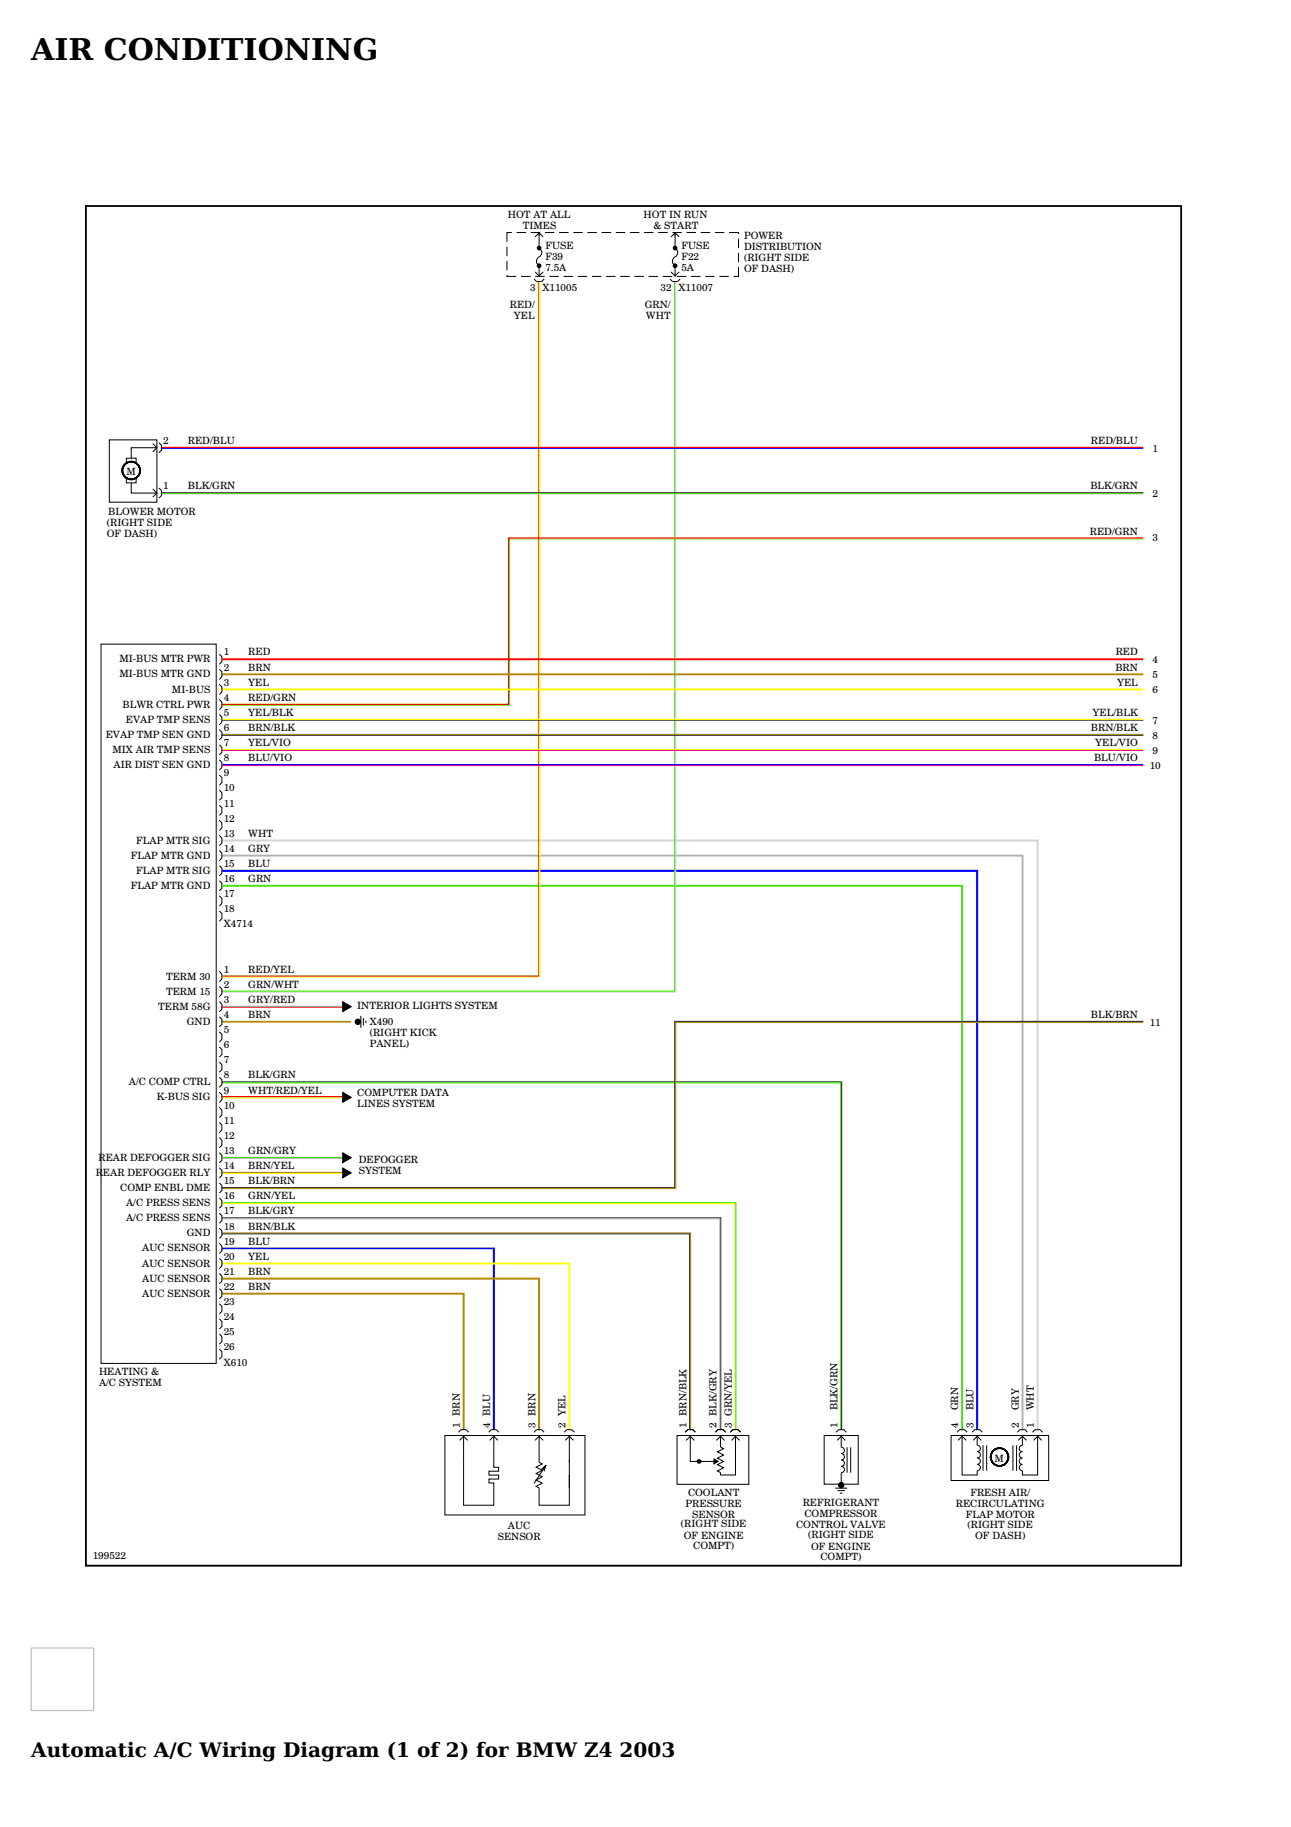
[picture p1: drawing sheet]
<svg xmlns="http://www.w3.org/2000/svg" width="210mm" height="297mm" viewBox="0 0 210 297" stroke-linecap="round" stroke-linejoin="round" font-family="sans-serif">
<path d="M14 33.5h178v221h-178z" fill="none" stroke="#000" stroke-width=".29"/>
<g fill="none" stroke="#000" stroke-width=".16">
<path d="M83.2 37.8h-.8v1.5M84 37.8h1.5M86.3 37.8h1.5M87 38.5l.7-.6 .6 .6M87.7 37.8v2.5a.89 .89 0 0 1 .4 .9 .89 .89 0 0 1-.7 .7 .81 .81 0 0 0 .3 1.3v1.8M88.6 37.8h1.5M90.9 37.8h1.5M93.2 37.8h1.5M95.5 37.8h1.5M97.8 37.8h1.5M100.1 37.8h1.6M102.4 37.8h1.6"/>
<path d="M104.7 37.8h1.6M107 37.8h1.6M109.1 38.5l.7-.6 .6 .6M109.3 37.8h1.6M109.8 37.8v2.5a.89 .89 0 0 1 .4 .9 .89 .89 0 0 1-.7 .7 .81 .81 0 0 0 .3 1.3v1.8M111.6 37.8h1.6M113.9 37.8h1.6M116.2 37.8h1.6M118.5 37.8h1.6v.2M120.1 38.8v1.5M82.4 44.7v.2h1.6M82.4 40.1v1.5"/>
<path d="M82.4 42.4v1.5M84.7 44.9h1.6M86.8 45.4l.4 .4h.9l.4-.4M87 44.2l.7 .7 .6-.7M87 44.9h1.6M89.3 44.9h1.6M91.6 44.9h1.6M93.9 44.9h1.6M96.2 44.9h1.6M98.5 44.9h1.6M100.8 44.9h1.6M103.1 44.9h1.6"/>
<path d="M105.4 44.9h1.6M107.7 44.9h1.6M108.9 45.4l.4 .4h.9l.4-.4M109.1 44.2l.7 .7 .6-.7M110.1 44.9h1.5M112.4 44.9h1.5M114.7 44.9h1.5M117 44.9h1.5M120.1 43.4v1.5h-.8M120.1 41.1v1.5M17.8 71.5h7.7v10.1h-7.7zM20.5 77.7v.8h1.6v-.8"/>
<path d="M20.5 75.3v-.8h1.6v.8M21.3 78.5v1.7h4.2M24.8 72.1l.7 .7-.7 .7M24.8 79.5l.7 .7-.7 .6M25.5 72.8h-4.2v1.7M25.8 72l.5 .4v.8l-.5 .4M25.8 79.3l.5 .5v.8l-.5 .4M16.4 104.7h18.8v117h-18.8zM35.7 106.4l.4 .4v.8l-.4 .4M35.7 108.8l.4 .4v.8l-.4 .5M35.7 111.3l.4 .4v.8l-.4 .4M35.7 113.7l.4 .4v.9l-.4 .4"/>
<path d="M35.7 116.2l.4 .4v.8l-.4 .4M35.7 118.6l.4 .4v.9l-.4 .4M35.7 133.4l.4 .4v.8l-.4 .4M35.7 130.9l.4 .4v.9l-.4 .4M35.7 128.5l.4 .4v.8l-.4 .4M35.7 126l.4 .4v.8l-.4 .5M35.7 123.5l.4 .5v.8l-.4 .4M35.7 121.1l.4 .4v.8l-.4 .4M35.7 138.3l.4 .4v.8l-.4 .4M35.7 135.8l.4 .4v.9l-.4 .4M35.7 157.9l.4 .4v.9l-.4 .4M35.7 148.1l.4 .4v.8l-.4 .5"/>
<path d="M35.7 145.7l.4 .4v.8l-.4 .4M35.7 143.2l.4 .4v.8l-.4 .4M35.7 140.7l.4 .5v.8l-.4 .4M35.7 167.8l.4 .4v.8l-.4 .4M35.7 177.6l.4 .4v.8l-.4 .4M35.7 175.1l.4 .4v.9l-.4 .4M35.7 172.7l.4 .4v.8l-.4 .4M35.7 170.2l.4 .4v.9l-.4 .4M35.7 165.3l.4 .4v.8l-.4 .5M35.7 162.8l.4 .5v.8l-.4 .4M35.7 160.4l.4 .4v.8l-.4 .4M55.7 177.6l1.4 .8-1.4 .8z"/>
<path d="M55.7 162.9l1.4 .8-1.4 .8zM58.7 165.2v1.9M59.1 165.5v1.2M59.5 165.9v.4M35.7 199.7l.4 .4v.8l-.4 .4M35.7 197.2l.4 .4v.9l-.4 .4M35.7 194.8l.4 .4v.8l-.4 .4M35.7 192.3l.4 .4v.9l-.4 .4M35.7 189.9l.4 .4v.8l-.4 .4M35.7 187.4l.4 .4v.8l-.4 .5M35.7 185l.4 .4v.8l-.4 .4M35.7 182.5l.4 .4v.8l-.4 .4"/>
<path d="M35.7 180l.4 .5v.8l-.4 .4M55.7 187.4l1.4 .8-1.4 .8zM55.7 189.9l1.4 .8-1.4 .8zM35.7 202.1l.4 .5v.8l-.4 .4M35.7 204.6l.4 .4v.8l-.4 .5M35.7 207.1l.4 .4v.8l-.4 .4M35.7 209.5l.4 .4v.9l-.4 .4M35.7 212l.4 .4v.8l-.4 .4M35.7 214.4l.4 .4v.9l-.4 .4M35.7 216.9l.4 .4v.8l-.4 .4M35.7 219.3l.4 .5v.8l-.4 .4M72.3 233.4h22.8v12.9h-22.8z"/>
<path d="M74.5 232.9l.5-.5h.8l.4 .5M74.7 234.2l.7-.7 .6 .7M75.4 233.5v11.2h4.9v-2.8M79.5 232.9l.4-.5h.8l.4 .5M80.3 233.5v5.1h.8v.6h-1.6v.6h1.6v.7h-1.6v.6h.8v.8M80.3 233.5l.6 .7M80.3 233.5l-.7 .7M86.8 232.9l.4-.5h.9l.4 .5M87.7 233.5v4.3l.5 .2-1 .5 .9 .6-.9 .5 1 .5-1 .5 .9 .5-.9 .6 .5 .2M87.7 233.5l.6 .7M87.7 233.5l-.7 .7M88.1 238.8l.7-.6-.4 .5z"/>
<path d="M88.4 238.7l-1.6 2.5M88.8 238.2l-.3 .8-.1-.3zM91.7 232.9l.5-.5h.8l.4 .5M92.6 239.8v4.9h-4.9v-2.8M92.6 233.5v8.4M92.6 233.5l.6 .7M92.6 233.5l-.7 .7M110.1 233.4h11.6v7.9h-11.6zM111.4 232.8l.4-.4h.8l.5 .4M111.6 234.2l.6-.7 .7 .7M112.2 233.5v1.8zM112.2 235.3v2.3h3.9"/>
<path d="M116.1 237.2l.7 .4-.7 .4zM116.3 232.8l.4-.4h.9l.4 .4M116.5 234.2l.6-.7 .7 .7M117.1 233.5v1.8zM118.8 232.8l.4-.4h.8l.4 .4M118.9 234.2l.7-.7 .6 .7M119.6 234.9v4.9h-2.5v-.4l-.4-.2 .9-.6-.9-.5 .9-.5-.9-.5 .9-.5-.9-.6 .9-.5-.5-.2M119.6 233.5v1.8M134 233.4h5.5v7.9h-5.5zM136 232.9l.4-.5h.8l.4 .5M136.1 234.2l.7-.7 .6 .7M136.8 233.5v1.8a.52 .52 0 0 1 .5 .5 .52 .52 0 0 1-.5 .5 .52 .52 0 0 1 .5 .5 .52 .52 0 0 1-.5 .6 .52 .52 0 0 1 .5 .5 .52 .52 0 0 1-.5 .5 .52 .52 0 0 1 .5 .5 .52 .52 0 0 1-.5 .5v1.8"/>
<path d="M137.7 235.3v4.1M138.3 235.3v4.1M154.6 233.4h15.9v7.3h-15.9zM155.6 232.9l.4-.5h.8l.5 .5M155.8 234.2l.6-.7 .7 .7M156.4 233.5v6.3h2.5v-.7a.52 .52 0 0 0 .5-.5 .52 .52 0 0 0-.5-.5 .52 .52 0 0 0 .5-.5 .52 .52 0 0 0-.5-.6 .52 .52 0 0 0 .5-.5 .52 .52 0 0 0-.5-.5 .52 .52 0 0 0 .5-.5 .52 .52 0 0 0-.5-.5v-1.5M158.1 232.9l.4-.5h.8l.4 .5M158.2 234.2l.7-.7 .6 .7M159.8 235v4.1M160.4 235v4.1M164.7 235v4.1M165.3 235v4.1"/>
<path d="M165.4 232.9l.4-.5h.8l.5 .5M165.6 234.2l.6-.7 .7 .7M166.2 233.5v1.5a.52 .52 0 0 0-.5 .5 .52 .52 0 0 0 .5 .5 .52 .52 0 0 0-.5 .5 .52 .52 0 0 0 .5 .6 .52 .52 0 0 0-.5 .5 .52 .52 0 0 0 .5 .5 .52 .52 0 0 0-.5 .5 .52 .52 0 0 0 .5 .5v.7h2.5v-6.3M167.9 232.9l.4-.5h.8l.4 .5M168 234.2l.7-.7 .7 .7M14 254.5h178M135.8 241.9h1.9M136.2 242.4h1.2M136.6 242.8h.4"/>
<circle cx="21.3" cy="76.5" r="1.49"/>
<circle cx="21.3" cy="76.5" r="1.5"/>
<circle cx="21.3" cy="76.5" r="1.48"/>
<circle cx="21.3" cy="76.5" r="1.47"/>
<circle cx="21.3" cy="76.5" r="1.45"/>
<circle cx="21.3" cy="76.5" r="1.43"/>
<circle cx="21.3" cy="76.5" r="1.44"/>
<circle cx="21.3" cy="76.5" r="1.42"/>
<circle cx="21.3" cy="76.5" r="1.41"/>
<circle cx="21.3" cy="76.5" r="1.39"/>
<circle cx="21.3" cy="76.5" r="1.38"/>
<circle cx="162.5" cy="236.9" r="1.45"/>
<circle cx="162.5" cy="236.9" r="1.5"/>
<circle cx="162.5" cy="236.9" r="1.43"/>
<circle cx="162.5" cy="236.9" r="1.48"/>
<circle cx="162.5" cy="236.9" r="1.44"/>
<circle cx="162.5" cy="236.9" r="1.49"/>
<circle cx="162.5" cy="236.9" r="1.42"/>
<circle cx="162.5" cy="236.9" r="1.47"/>
<circle cx="162.5" cy="236.9" r="1.39"/>
<circle cx="162.5" cy="236.9" r="1.38"/>
<circle cx="162.5" cy="236.9" r="1.41"/>
</g>
<path d="M109.9 45.8v115.5h-73.8M36.1 178.4h19.6" fill="none" stroke="#d2d2d2" stroke-width=".16"/>
<path d="M36.1 109.6h149.8M36.1 166.1h21M36.1 210.3h39.3v22.1M36.1 207.9h51.6v24.5" fill="none" stroke="#b28600" stroke-width=".31"/>
<g fill="none" stroke="#000" stroke-width=".52">
<circle cx="58.2" cy="166.1" r=".26"/>
<circle cx="136.8" cy="241.5" r=".26"/>
</g>
<path d="M36.1 144h120.3v88.4" fill="none" stroke="#39e500" stroke-width=".31"/>
<path d="M36.1 141.6h122.8v90.8M36.1 203h44.2v29.4" fill="none" stroke="#00f" stroke-width=".31"/>
<path d="M36.1 139.1h130.2v93.3" fill="none" stroke="#afafaf" stroke-width=".31"/>
<path d="M36.1 136.7h132.6v95.7" fill="none" stroke="#d2d2d2" stroke-width=".31"/>
<path d="M87.6 45.8v112.9h-51.5M26.3 72.7h159.6M185.9 87.5h-103.2v27h-46.6" fill="none" stroke="#f00" stroke-width=".2"/>
<path d="M87.8 45.8v113.1h-51.7M36.1 178.5h19.6M36.1 195.7h83.4v36.7M36.1 190.8h19.6" fill="none" stroke="#ff0" stroke-width=".16"/>
<path d="M109.7 45.8v115.4h-73.6M36.1 195.5h83.5v36.9M36.1 188.2h19.6" fill="none" stroke="#39e500" stroke-width=".2"/>
<path d="M36.1 163.6h19.6" fill="none" stroke="#afafaf" stroke-width=".2"/>
<path d="M36.1 163.8h19.6M36.1 178.3h19.6" fill="none" stroke="#f00" stroke-width=".16"/>
<path d="M26.3 80.1h159.6M36.1 175.9h100.7v56.5M185.9 166.1h-76.2v27h-73.6M36.1 198h81.1v34.4" fill="none" stroke="#323232" stroke-width=".2"/>
<path d="M26.3 80.3h159.6M185.9 87.6h-103.1v27.1h-46.7M36.1 176.1h100.6v56.3" fill="none" stroke="#39e500" stroke-width=".16"/>
<path d="M36.1 198.2h80.9v34.2M36.1 188.3h19.6" fill="none" stroke="#afafaf" stroke-width=".16"/>
<path d="M36.1 119.4h149.8M36.1 190.6h19.6M36.1 200.5h76.2v31.9" fill="none" stroke="#b28600" stroke-width=".2"/>
<path d="M36.1 117.1h149.8M36.1 119.6h149.8M36.1 200.6h76v31.8" fill="none" stroke="#323232" stroke-width=".16"/>
<path d="M36.1 112.1h149.8M36.1 205.4h56.5v27" fill="none" stroke="#ff0" stroke-width=".31"/>
<path d="M36.1 107.2h149.8" fill="none" stroke="#f00" stroke-width=".31"/>
<path d="M36.1 117h149.8M36.1 121.9h149.8" fill="none" stroke="#ff0" stroke-width=".2"/>
<path d="M36.1 122h149.8M36.1 124.5h149.8" fill="none" stroke="#f0f" stroke-width=".16"/>
<path d="M36.1 124.3h149.8" fill="none" stroke="#00f" stroke-width=".2"/>
<path d="M185.9 166.2h-76v27h-73.8" fill="none" stroke="#b28600" stroke-width=".16"/>
<path d="M26.3 72.9h159.6" fill="none" stroke="#00f" stroke-width=".16"/>
<path d="M55.7 177.6l1.4 .8-1.4 .8zM55.7 162.9l1.4 .8-1.4 .8zM55.7 187.4l1.4 .8-1.4 .8zM55.7 189.9l1.4 .8-1.4 .8zM88.1 238.8l.7-.6-.4 .5zM88.8 238.2l-.3 .8-.1-.3zM116.1 237.2l.7 .4-.7 .4z" fill="#000"/>
<g fill="none" stroke="#000" stroke-width=".38">
<circle cx="87.7" cy="43.2" r=".19"/>
<circle cx="87.7" cy="40.3" r=".19"/>
<circle cx="109.8" cy="43.2" r=".19"/>
<circle cx="109.8" cy="40.3" r=".19"/>
<circle cx="113.7" cy="237.6" r=".19"/>
</g>
<path d="M5.1 267.9h10.1v10.2h-10.1z" fill="none" stroke="#c0c0c0" stroke-width=".2"/>
<text font-size="4.9" x="5.1" y="9.7">AIR CONDITIONING</text>
<g font-size="3.3">
<text x="5.1" y="285.6">Automatic A/C Wiring Diagram (1 of 2) for BMW Z4</text>
<text x="100.7" y="285.6">2003</text>
</g>
<g font-size="1.6">
<text x="82.6" y="35.5">HOT AT ALL</text>
<text x="104.6" y="35.5">HOT IN RUN</text>
<text x="85" y="37.3">TIMES</text>
<text x="88.7" y="40.5">FUSE</text>
<text x="106.2" y="37.3">&amp; START</text>
<text x="110.8" y="40.5">FUSE</text>
<text x="121" y="40.6">DISTRIBUTION</text>
<text x="121" y="38.8">POWER</text>
<text x="86.2" y="47.4">3</text>
<text x="88.2" y="47.4">X11005</text>
<text x="88.7" y="44">7.5A</text>
<text x="88.7" y="42.3">F39</text>
<text x="107.4" y="47.4">32</text>
<text x="110.3" y="47.4">X11007</text>
<text x="110.8" y="44">5A</text>
<text x="110.8" y="42.3">F22</text>
<text x="121" y="44.2">OF DASH)</text>
<text x="121" y="42.4">(RIGHT SIDE</text>
<text x="82.9" y="50.1">RED/</text>
<text x="83.6" y="51.9">YEL</text>
<text x="104.8" y="50.1">GRN/</text>
<text x="105" y="51.9">WHT</text>
<text x="20.5" y="77.2">M</text>
<text x="26.6" y="72.2">2</text>
<text x="30.5" y="72.2">RED/BLU</text>
<text x="177.4" y="72.2">RED/BLU</text>
<text x="187.4" y="73.4">1</text>
<text x="17.6" y="83.7">BLOWER MOTOR</text>
<text x="26.6" y="79.6">1</text>
<text x="30.5" y="79.6">BLK/GRN</text>
<text x="177.3" y="79.6">BLK/GRN</text>
<text x="187.4" y="80.8">2</text>
<text x="17.4" y="85.5">(RIGHT SIDE</text>
<text x="17.4" y="87.3">OF DASH)</text>
<text x="177.2" y="86.9">RED/GRN</text>
<text x="187.4" y="88">3</text>
<text x="19.4" y="107.7">MI-BUS MTR PWR</text>
<text x="36.4" y="106.6">1</text>
<text x="40.4" y="106.6">RED</text>
<text x="181.4" y="106.6">RED</text>
<text x="187.4" y="107.7">4</text>
<text x="19.4" y="110.1">MI-BUS MTR GND</text>
<text x="28" y="112.6">MI-BUS</text>
<text x="36.4" y="111.5">3</text>
<text x="36.4" y="113.9">4</text>
<text x="36.4" y="109">2</text>
<text x="40.4" y="109">BRN</text>
<text x="40.4" y="111.5">YEL</text>
<text x="40.4" y="113.9">RED/GRN</text>
<text x="181.4" y="109">BRN</text>
<text x="181.6" y="111.5">YEL</text>
<text x="187.4" y="110.2">5</text>
<text x="187.4" y="112.6">6</text>
<text x="17.2" y="120">EVAP TMP SEN GND</text>
<text x="19.9" y="115">BLWR CTRL PWR</text>
<text x="20.5" y="117.5">EVAP TMP SENS</text>
<text x="36.4" y="116.4">5</text>
<text x="36.4" y="118.8">6</text>
<text x="40.4" y="116.4">YEL/BLK</text>
<text x="40.4" y="118.8">BRN/BLK</text>
<text x="177.4" y="118.8">BRN/BLK</text>
<text x="177.6" y="116.4">YEL/BLK</text>
<text x="187.4" y="117.7">7</text>
<text x="18.3" y="122.4">MIX AIR TMP SENS</text>
<text x="18.5" y="124.9">AIR DIST SEN GND</text>
<text x="36.4" y="121.3">7</text>
<text x="36.4" y="123.8">8</text>
<text x="40.4" y="121.3">YEL/VIO</text>
<text x="40.4" y="123.8">BLU/VIO</text>
<text x="177.9" y="123.8">BLU/VIO</text>
<text x="178.1" y="121.3">YEL/VIO</text>
<text x="186.9" y="125">10</text>
<text x="187.4" y="120.1">8</text>
<text x="187.4" y="122.6">9</text>
<text x="36.4" y="131.1">11</text>
<text x="36.4" y="126.2">9</text>
<text x="36.4" y="128.7">10</text>
<text x="22.2" y="137.2">FLAP MTR SIG</text>
<text x="36.4" y="133.6">12</text>
<text x="36.4" y="136">13</text>
<text x="40.4" y="136">WHT</text>
<text x="21.3" y="139.6">FLAP MTR GND</text>
<text x="22.2" y="142.1">FLAP MTR SIG</text>
<text x="36.4" y="141">15</text>
<text x="36.4" y="143.4">16</text>
<text x="36.4" y="138.5">14</text>
<text x="40.4" y="141">BLU</text>
<text x="40.4" y="138.5">GRY</text>
<text x="40.4" y="143.4">GRN</text>
<text x="21.3" y="144.5">FLAP MTR GND</text>
<text x="36.4" y="145.9">17</text>
<text x="36.4" y="148.3">18</text>
<text x="36.4" y="150.8">X4714</text>
<text x="27" y="159.3">TERM 30</text>
<text x="27" y="161.7">TERM 15</text>
<text x="36.4" y="160.6">2</text>
<text x="36.4" y="158.1">1</text>
<text x="40.4" y="158.1">RED/YEL</text>
<text x="40.4" y="160.6">GRN/WHT</text>
<text x="25.7" y="164.2">TERM 58G</text>
<text x="30.4" y="166.6">GND</text>
<text x="36.4" y="168">5</text>
<text x="36.4" y="165.5">4</text>
<text x="36.4" y="163.1">3</text>
<text x="40.4" y="163.1">GRY/RED</text>
<text x="40.4" y="165.5">BRN</text>
<text x="58.1" y="164.1">INTERIOR LIGHTS SYSTEM</text>
<text x="60.1" y="166.6">X490</text>
<text x="177.4" y="165.5">BLK/BRN</text>
<text x="186.9" y="166.8">11</text>
<text x="36.4" y="172.9">7</text>
<text x="36.4" y="170.4">6</text>
<text x="60.1" y="168.4">(RIGHT KICK</text>
<text x="60.1" y="170.1">PANEL)</text>
<text x="21" y="176.4">A/C COMP CTRL</text>
<text x="25.5" y="178.9">K-BUS SIG</text>
<text x="36.4" y="177.8">9</text>
<text x="36.4" y="175.3">8</text>
<text x="40.4" y="177.8">WHT/RED/YEL</text>
<text x="40.4" y="175.3">BLK/GRN</text>
<text x="58.1" y="178.1">COMPUTER DATA</text>
<text x="58.1" y="180">LINES SYSTEM</text>
<text x="36.4" y="182.7">11</text>
<text x="36.4" y="185.2">12</text>
<text x="36.4" y="180.3">10</text>
<text x="15.6" y="191.2">R</text>
<text x="16" y="188.7">REAR DEFOGGER SIG</text>
<text x="16.7" y="191.2">EAR DEFOGGER RLY</text>
<text x="36.4" y="187.6">13</text>
<text x="36.4" y="190.1">14</text>
<text x="40.4" y="187.6">GRN/GRY</text>
<text x="40.4" y="190.1">BRN/YEL</text>
<text x="58.3" y="189.1">DEFOGGER</text>
<text x="58.3" y="190.9">SYSTEM</text>
<text x="19.5" y="193.6">COMP ENBL DME</text>
<text x="20.5" y="196.1">A/C PRESS SENS</text>
<text x="36.4" y="197.4">17</text>
<text x="36.4" y="192.5">15</text>
<text x="36.4" y="195">16</text>
<text x="40.4" y="192.5">BLK/BRN</text>
<text x="40.4" y="195">GRN/YEL</text>
<text x="40.4" y="197.4">BLK/GRY</text>
<text x="20.5" y="198.6">A/C PRESS SENS</text>
<text x="23.1" y="203.5">AUC SENSOR</text>
<text x="30.4" y="201">GND</text>
<text x="36.4" y="199.9">18</text>
<text x="36.4" y="202.4">19</text>
<text x="40.4" y="199.9">BRN/BLK</text>
<text x="40.4" y="202.4">BLU</text>
<text x="23.1" y="205.9">AUC SENSOR</text>
<text x="23.1" y="208.4">AUC SENSOR</text>
<text x="36.4" y="204.8">20</text>
<text x="36.4" y="207.3">21</text>
<text x="36.4" y="209.7">22</text>
<text x="40.4" y="209.7">BRN</text>
<text x="40.4" y="204.8">YEL</text>
<text x="40.4" y="207.3">BRN</text>
<text x="23.1" y="210.8">AUC SENSOR</text>
<text x="36.4" y="212.2">23</text>
<text x="36.4" y="214.6">24</text>
<text x="36.4" y="217.1">25</text>
<text x="36.4" y="219.5">26</text>
<text x="16.1" y="225.3">A/C SYSTEM</text>
<text x="16.1" y="223.5">HEATING &amp;</text>
<text x="36.4" y="222">X610</text>
<text x="74.8" y="232.1" transform="rotate(-90 74.8 232.1)">1 BRN</text>
<text x="79.7" y="232.1" transform="rotate(-90 79.7 232.1)">4 BLU</text>
<text x="87" y="232.1" transform="rotate(-90 87 232.1)">3 BRN</text>
<text x="92" y="232.1" transform="rotate(-90 92 232.1)">2 YEL</text>
<text x="111.6" y="232.1" transform="rotate(-90 111.6 232.1)">1 BRN/BLK</text>
<text x="116.5" y="232.1" transform="rotate(-90 116.5 232.1)">2 BLK/GRY</text>
<text x="119" y="232.1" transform="rotate(-90 119 232.1)">3 GRN/YEL</text>
<text x="136.2" y="229.3" transform="rotate(-90 136.2 229.3)">BLK/GRN</text>
<text x="136.2" y="232.1" transform="rotate(-90 136.2 232.1)">1</text>
<text x="155.8" y="229.3" transform="rotate(-90 155.8 229.3)">GRN</text>
<text x="155.8" y="232.1" transform="rotate(-90 155.8 232.1)">4</text>
<text x="158.3" y="229.3" transform="rotate(-90 158.3 229.3)">BLU</text>
<text x="158.3" y="232.1" transform="rotate(-90 158.3 232.1)">3</text>
<text x="165.6" y="229.3" transform="rotate(-90 165.6 229.3)">GRY</text>
<text x="165.6" y="232.1" transform="rotate(-90 165.6 232.1)">2</text>
<text x="168.1" y="229.3" transform="rotate(-90 168.1 229.3)">WHT</text>
<text x="168.1" y="232.1" transform="rotate(-90 168.1 232.1)">1</text>
<text x="161.7" y="237.6">M</text>
<text x="111.5" y="244.9">PRESSURE</text>
<text x="111.9" y="243.1">COOLANT</text>
<text x="130.5" y="244.9">REFRIGERANT</text>
<text x="155.4" y="244.9">RECIRCULATING</text>
<text x="157.8" y="243.2">FRESH AIR/</text>
<text x="80.9" y="250.4">SENSOR</text>
<text x="82.6" y="248.6">AUC</text>
<text x="110.7" y="248.3">(RIGHT SIDE</text>
<text x="111.2" y="250.2">OF ENGINE</text>
<text x="112.6" y="246.7">SENSOR</text>
<text x="112.7" y="251.9">COMPT)</text>
<text x="129.4" y="248.4">CONTROL VALVE</text>
<text x="130.8" y="246.6">COMPRESSOR</text>
<text x="131.4" y="250.1">(RIGHT SIDE</text>
<text x="157" y="246.7">FLAP MOTOR</text>
<text x="157.3" y="248.4">(RIGHT SIDE</text>
<text x="158.6" y="250.2">OF DASH)</text>
<text x="15.1" y="253.4">199522</text>
<text x="131.9" y="252">OF ENGINE</text>
<text x="133.4" y="253.7">COMPT)</text>
</g>
</svg>
